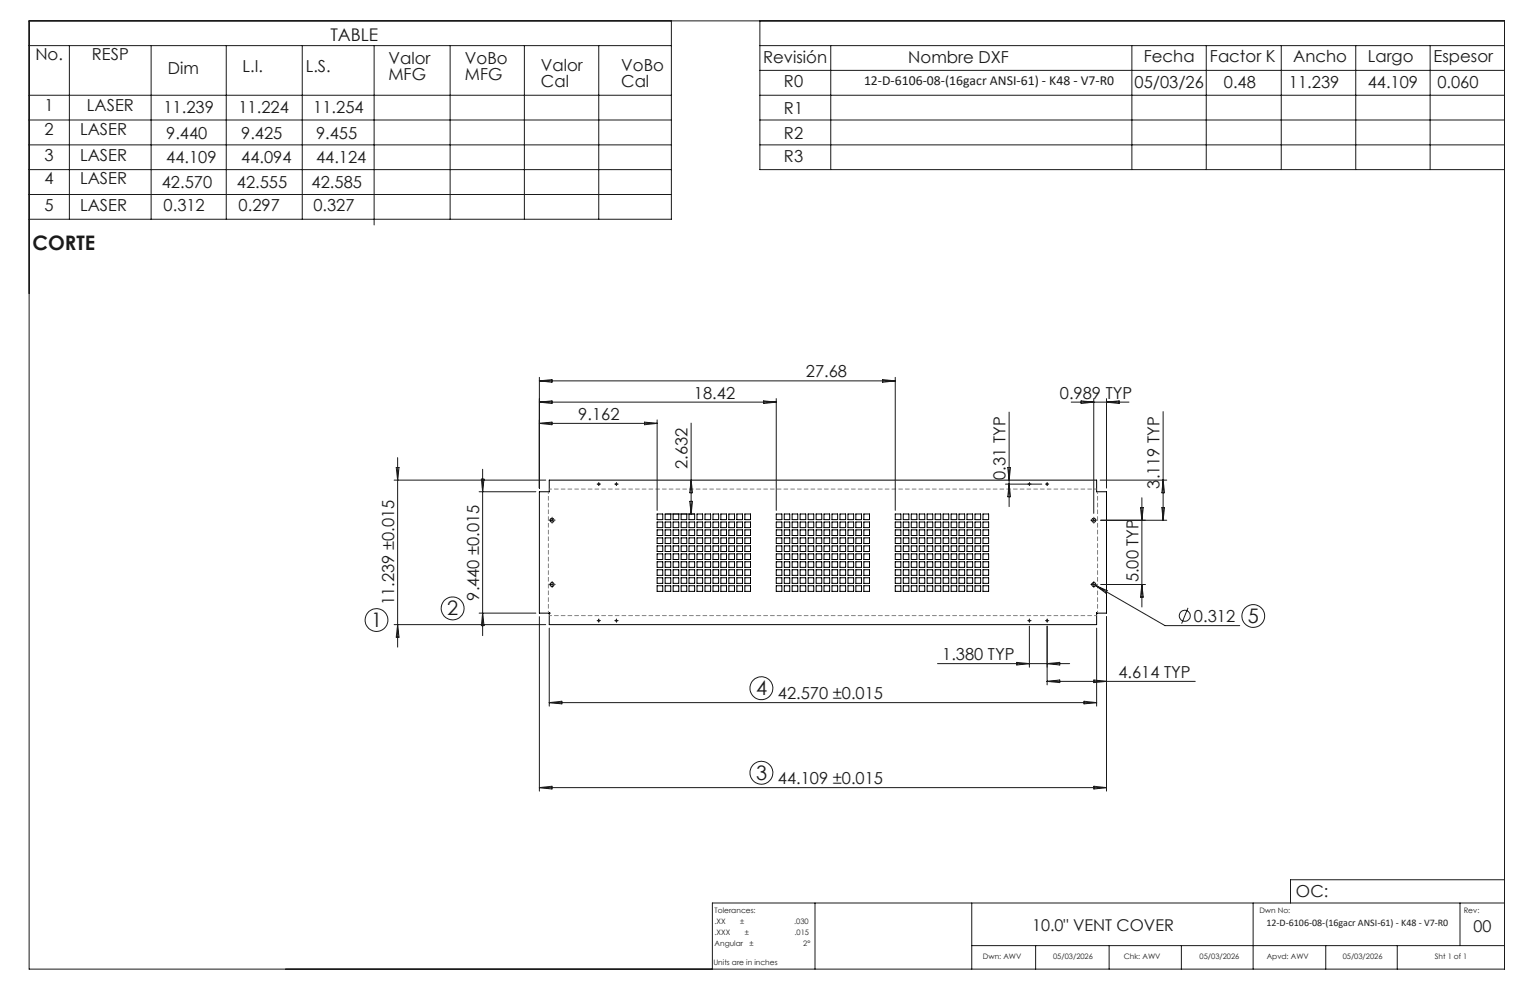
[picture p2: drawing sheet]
<svg xmlns="http://www.w3.org/2000/svg" width="432mm" height="279mm" viewBox="0 0 432 279" stroke-linecap="round" stroke-linejoin="round" font-family="sans-serif">
<g fill="none" stroke="#000" stroke-width=".28">
<path d="M309.5 138.7h.1M185.5 158.5h1.5v1.6h-1.5zM185.5 151.8h1.5v1.6h-1.5zM185.5 154.1h1.5v1.5h-1.5zM185.5 145.1h1.5v1.5h-1.5zM185.5 147.3h1.5v1.6h-1.5zM185.5 149.5h1.5v1.6h-1.5zM185.5 156.3h1.5v1.6h-1.5zM187.7 158.5h1.6v1.6h-1.6zM187.7 151.8h1.6v1.6h-1.6zM187.7 154.1h1.6v1.5h-1.6zM187.7 145.1h1.6v1.5h-1.6z"/>
<path d="M187.7 147.3h1.6v1.6h-1.6zM187.7 149.5h1.6v1.6h-1.6zM187.7 156.3h1.6v1.6h-1.6zM190 158.5h1.6v1.6h-1.6zM190 151.8h1.6v1.6h-1.6zM190 154.1h1.6v1.5h-1.6zM190 145.1h1.6v1.5h-1.6zM190 147.3h1.6v1.6h-1.6zM190 149.5h1.6v1.6h-1.6zM190 156.3h1.6v1.6h-1.6zM192.2 158.5h1.6v1.6h-1.6zM192.2 145.1h1.6v1.5h-1.6z"/>
<path d="M192.2 147.3h1.6v1.6h-1.6zM192.2 149.5h1.6v1.6h-1.6zM192.2 151.8h1.6v1.6h-1.6zM192.2 154.1h1.6v1.5h-1.6zM192.2 156.3h1.6v1.6h-1.6zM194.5 158.5h1.5v1.6h-1.5zM194.5 151.8h1.5v1.6h-1.5zM194.5 154.1h1.5v1.5h-1.5zM194.5 145.1h1.5v1.5h-1.5zM194.5 147.3h1.5v1.6h-1.5zM194.5 149.5h1.5v1.6h-1.5zM194.5 156.3h1.5v1.6h-1.5z"/>
<path d="M196.7 158.5h1.6v1.6h-1.6zM196.7 151.8h1.6v1.6h-1.6zM196.7 154.1h1.6v1.5h-1.6zM196.7 156.3h1.6v1.6h-1.6zM196.7 145.1h1.6v1.5h-1.6zM196.7 147.3h1.6v1.6h-1.6zM196.7 149.5h1.6v1.6h-1.6zM199 158.5h1.6v1.6h-1.6zM199 151.8h1.6v1.6h-1.6zM199 154.1h1.6v1.5h-1.6zM199 145.1h1.6v1.5h-1.6zM199 147.3h1.6v1.6h-1.6z"/>
<path d="M199 149.5h1.6v1.6h-1.6zM199 156.3h1.6v1.6h-1.6zM201.2 158.5h1.6v1.6h-1.6zM201.2 151.8h1.6v1.6h-1.6zM201.2 154.1h1.6v1.5h-1.6zM201.2 145.1h1.6v1.5h-1.6zM201.2 147.3h1.6v1.6h-1.6zM201.2 149.5h1.6v1.6h-1.6zM201.2 156.3h1.6v1.6h-1.6zM203.4 158.5h1.6v1.6h-1.6zM203.4 151.8h1.6v1.6h-1.6zM203.4 154.1h1.6v1.5h-1.6z"/>
<path d="M203.4 145.1h1.6v1.5h-1.6zM203.4 147.3h1.6v1.6h-1.6zM203.4 149.5h1.6v1.6h-1.6zM203.4 156.3h1.6v1.6h-1.6zM205.7 158.5h1.6v1.6h-1.6zM205.7 151.8h1.6v1.6h-1.6zM205.7 154.1h1.6v1.5h-1.6zM205.7 156.3h1.6v1.6h-1.6zM205.7 145.1h1.6v1.5h-1.6zM205.7 147.3h1.6v1.6h-1.6zM205.7 149.5h1.6v1.6h-1.6zM208 158.5h1.5v1.6h-1.5z"/>
<path d="M208 151.8h1.5v1.6h-1.5zM208 154.1h1.5v1.5h-1.5zM208 145.1h1.5v1.5h-1.5zM208 147.3h1.5v1.6h-1.5zM208 149.5h1.5v1.6h-1.5zM208 156.3h1.5v1.6h-1.5zM210.2 158.5h1.6v1.6h-1.6zM210.2 151.8h1.6v1.6h-1.6zM210.2 154.1h1.6v1.5h-1.6zM210.2 156.3h1.6v1.6h-1.6zM210.2 149.5h1.6v1.6h-1.6zM210.2 147.3h1.6v1.6h-1.6z"/>
<path d="M210.2 145.1h1.6v1.5h-1.6zM219.1 158.5h1.6v1.6h-1.6zM219.1 151.8h1.6v1.6h-1.6zM219.1 154.1h1.6v1.5h-1.6zM219.1 145.1h1.6v1.5h-1.6zM219.1 147.3h1.6v1.6h-1.6zM219.1 149.5h1.6v1.6h-1.6zM219.1 156.3h1.6v1.6h-1.6zM221.3 158.5h1.6v1.6h-1.6zM221.3 151.8h1.6v1.6h-1.6zM221.3 154.1h1.6v1.5h-1.6zM221.3 145.1h1.6v1.5h-1.6z"/>
<path d="M221.3 147.3h1.6v1.6h-1.6zM221.3 149.5h1.6v1.6h-1.6zM221.3 156.3h1.6v1.6h-1.6zM223.6 158.5h1.5v1.6h-1.5zM223.6 151.8h1.5v1.6h-1.5zM223.6 145.1h1.5v1.5h-1.5zM223.6 147.3h1.5v1.6h-1.5zM223.6 149.5h1.5v1.6h-1.5zM223.6 154.1h1.5v1.5h-1.5zM223.6 156.3h1.5v1.6h-1.5zM225.8 158.5h1.6v1.6h-1.6zM225.8 151.8h1.6v1.6h-1.6z"/>
<path d="M225.8 145.1h1.6v1.5h-1.6zM225.8 147.3h1.6v1.6h-1.6zM225.8 149.5h1.6v1.6h-1.6zM225.8 154.1h1.6v1.5h-1.6zM225.8 156.3h1.6v1.6h-1.6zM228.1 158.5h1.6v1.6h-1.6zM228.1 151.8h1.6v1.6h-1.6zM228.1 145.1h1.6v1.5h-1.6zM228.1 147.3h1.6v1.6h-1.6zM228.1 149.5h1.6v1.6h-1.6zM228.1 154.1h1.6v1.5h-1.6zM228.1 156.3h1.6v1.6h-1.6z"/>
<path d="M230.3 158.5h1.6v1.6h-1.6zM230.3 151.8h1.6v1.6h-1.6zM230.3 154.1h1.6v1.5h-1.6zM230.3 156.3h1.6v1.6h-1.6zM230.3 145.1h1.6v1.5h-1.6zM230.3 147.3h1.6v1.6h-1.6zM230.3 149.5h1.6v1.6h-1.6zM232.6 158.5h1.5v1.6h-1.5zM232.6 151.8h1.5v1.6h-1.5zM232.6 154.1h1.5v1.5h-1.5zM232.6 145.1h1.5v1.5h-1.5zM232.6 147.3h1.5v1.6h-1.5z"/>
<path d="M232.6 149.5h1.5v1.6h-1.5zM232.6 156.3h1.5v1.6h-1.5zM234.8 158.5h1.6v1.6h-1.6zM234.8 151.8h1.6v1.6h-1.6zM234.8 145.1h1.6v1.5h-1.6zM234.8 147.3h1.6v1.6h-1.6zM234.8 149.5h1.6v1.6h-1.6zM234.8 154.1h1.6v1.5h-1.6zM234.8 156.3h1.6v1.6h-1.6zM237.1 158.5h1.6v1.6h-1.6zM237.1 151.8h1.6v1.6h-1.6zM237.1 145.1h1.6v1.5h-1.6z"/>
<path d="M237.1 147.3h1.6v1.6h-1.6zM237.1 149.5h1.6v1.6h-1.6zM237.1 154.1h1.6v1.5h-1.6zM237.1 156.3h1.6v1.6h-1.6zM239.3 158.5h1.6v1.6h-1.6zM239.3 151.8h1.6v1.6h-1.6zM239.3 154.1h1.6v1.5h-1.6zM239.3 156.3h1.6v1.6h-1.6zM239.3 145.1h1.6v1.5h-1.6zM239.3 147.3h1.6v1.6h-1.6zM239.3 149.5h1.6v1.6h-1.6zM241.5 158.5h1.6v1.6h-1.6z"/>
<path d="M241.5 151.8h1.6v1.6h-1.6zM241.5 154.1h1.6v1.5h-1.6zM241.5 145.1h1.6v1.5h-1.6zM241.5 147.3h1.6v1.6h-1.6zM241.5 149.5h1.6v1.6h-1.6zM241.5 156.3h1.6v1.6h-1.6zM243.8 158.5h1.6v1.6h-1.6zM243.8 151.8h1.6v1.6h-1.6zM243.8 154.1h1.6v1.5h-1.6zM243.8 156.3h1.6v1.6h-1.6zM243.8 149.5h1.6v1.6h-1.6zM243.8 147.3h1.6v1.6h-1.6z"/>
<path d="M243.8 145.1h1.6v1.5h-1.6zM252.7 158.5h1.5v1.6h-1.5zM252.7 151.8h1.5v1.6h-1.5zM252.7 154.1h1.5v1.5h-1.5zM252.7 156.3h1.5v1.6h-1.5zM252.7 145.1h1.5v1.5h-1.5zM252.7 147.3h1.5v1.6h-1.5zM252.7 149.5h1.5v1.6h-1.5zM254.9 158.5h1.6v1.6h-1.6zM254.9 151.8h1.6v1.6h-1.6zM254.9 154.1h1.6v1.5h-1.6zM254.9 145.1h1.6v1.5h-1.6z"/>
<path d="M254.9 147.3h1.6v1.6h-1.6zM254.9 149.5h1.6v1.6h-1.6zM254.9 156.3h1.6v1.6h-1.6zM257.2 158.5h1.6v1.6h-1.6zM257.2 151.8h1.6v1.6h-1.6zM257.2 145.1h1.6v1.5h-1.6zM257.2 147.3h1.6v1.6h-1.6zM257.2 149.5h1.6v1.6h-1.6zM257.2 154.1h1.6v1.5h-1.6zM257.2 156.3h1.6v1.6h-1.6zM259.4 158.5h1.6v1.6h-1.6zM259.4 151.8h1.6v1.6h-1.6z"/>
<path d="M259.4 154.1h1.6v1.5h-1.6zM259.4 145.1h1.6v1.5h-1.6zM259.4 147.3h1.6v1.6h-1.6zM259.4 149.5h1.6v1.6h-1.6zM259.4 156.3h1.6v1.6h-1.6zM261.7 158.5h1.5v1.6h-1.5zM261.7 151.8h1.5v1.6h-1.5zM261.7 154.1h1.5v1.5h-1.5zM261.7 145.1h1.5v1.5h-1.5zM261.7 147.3h1.5v1.6h-1.5zM261.7 149.5h1.5v1.6h-1.5zM261.7 156.3h1.5v1.6h-1.5z"/>
<path d="M263.9 158.5h1.6v1.6h-1.6zM263.9 151.8h1.6v1.6h-1.6zM263.9 154.1h1.6v1.5h-1.6zM263.9 156.3h1.6v1.6h-1.6zM263.9 145.1h1.6v1.5h-1.6zM263.9 147.3h1.6v1.6h-1.6zM263.9 149.5h1.6v1.6h-1.6zM266.2 158.5h1.6v1.6h-1.6zM266.2 151.8h1.6v1.6h-1.6zM266.2 154.1h1.6v1.5h-1.6zM266.2 145.1h1.6v1.5h-1.6zM266.2 147.3h1.6v1.6h-1.6z"/>
<path d="M266.2 149.5h1.6v1.6h-1.6zM266.2 156.3h1.6v1.6h-1.6zM268.4 158.5h1.6v1.6h-1.6zM268.4 151.8h1.6v1.6h-1.6zM268.4 145.1h1.6v1.5h-1.6zM268.4 147.3h1.6v1.6h-1.6zM268.4 149.5h1.6v1.6h-1.6zM268.4 154.1h1.6v1.5h-1.6zM268.4 156.3h1.6v1.6h-1.6zM270.7 158.5h1.5v1.6h-1.5zM270.7 151.8h1.5v1.6h-1.5zM270.7 154.1h1.5v1.5h-1.5z"/>
<path d="M270.7 145.1h1.5v1.5h-1.5zM270.7 147.3h1.5v1.6h-1.5zM270.7 149.5h1.5v1.6h-1.5zM270.7 156.3h1.5v1.6h-1.5zM272.9 158.5h1.6v1.6h-1.6zM272.9 151.8h1.6v1.6h-1.6zM272.9 154.1h1.6v1.5h-1.6zM272.9 145.1h1.6v1.5h-1.6zM272.9 147.3h1.6v1.6h-1.6zM272.9 149.5h1.6v1.6h-1.6zM272.9 156.3h1.6v1.6h-1.6zM275.2 158.5h1.6v1.6h-1.6z"/>
<path d="M275.2 151.8h1.6v1.6h-1.6zM275.2 154.1h1.6v1.5h-1.6zM275.2 156.3h1.6v1.6h-1.6zM275.2 145.1h1.6v1.5h-1.6zM275.2 147.3h1.6v1.6h-1.6zM275.2 149.5h1.6v1.6h-1.6zM277.4 145.1h1.6v1.5h-1.6zM277.4 147.3h1.6v1.6h-1.6zM277.4 149.5h1.6v1.6h-1.6zM277.4 151.8h1.6v1.6h-1.6zM277.4 154.1h1.6v1.5h-1.6zM277.4 156.3h1.6v1.6h-1.6z"/>
<path d="M277.4 158.5h1.6v1.6h-1.6zM155 173v3.3h154.5v-3.3M155 173h.1M155 173h-2.8v-34.2h2.8v-3.3h154.5v3.3h2.8v34.2h-2.8M185.5 165.3h1.5v1.6h-1.5zM185.5 160.8h1.5v1.6h-1.5zM185.5 163.1h1.5v1.5h-1.5zM187.7 165.3h1.6v1.6h-1.6zM187.7 160.8h1.6v1.6h-1.6zM187.7 163.1h1.6v1.5h-1.6zM190 165.3h1.6v1.6h-1.6zM190 160.8h1.6v1.6h-1.6z"/>
<path d="M190 163.1h1.6v1.5h-1.6zM192.2 165.3h1.6v1.6h-1.6zM192.2 160.8h1.6v1.6h-1.6zM192.2 163.1h1.6v1.5h-1.6zM194.5 165.3h1.5v1.6h-1.5zM194.5 160.8h1.5v1.6h-1.5zM194.5 163.1h1.5v1.5h-1.5zM196.7 165.3h1.6v1.6h-1.6zM196.7 160.8h1.6v1.6h-1.6zM196.7 163.1h1.6v1.5h-1.6zM199 165.3h1.6v1.6h-1.6zM199 160.8h1.6v1.6h-1.6z"/>
<path d="M199 163.1h1.6v1.5h-1.6zM201.2 165.3h1.6v1.6h-1.6zM201.2 160.8h1.6v1.6h-1.6zM201.2 163.1h1.6v1.5h-1.6zM203.4 165.3h1.6v1.6h-1.6zM203.4 160.8h1.6v1.6h-1.6zM203.4 163.1h1.6v1.5h-1.6zM205.7 165.3h1.6v1.6h-1.6zM205.7 160.8h1.6v1.6h-1.6zM205.7 163.1h1.6v1.5h-1.6zM208 165.3h1.5v1.6h-1.5zM208 160.8h1.5v1.6h-1.5z"/>
<path d="M208 163.1h1.5v1.5h-1.5zM210.2 165.3h1.6v1.6h-1.6zM210.2 163.1h1.6v1.5h-1.6zM210.2 160.8h1.6v1.6h-1.6zM219.1 165.3h1.6v1.6h-1.6zM219.1 160.8h1.6v1.6h-1.6zM219.1 163.1h1.6v1.5h-1.6zM221.3 165.3h1.6v1.6h-1.6zM221.3 160.8h1.6v1.6h-1.6zM221.3 163.1h1.6v1.5h-1.6zM223.6 165.3h1.5v1.6h-1.5zM223.6 160.8h1.5v1.6h-1.5z"/>
<path d="M223.6 163.1h1.5v1.5h-1.5zM225.8 165.3h1.6v1.6h-1.6zM225.8 160.8h1.6v1.6h-1.6zM225.8 163.1h1.6v1.5h-1.6zM228.1 165.3h1.6v1.6h-1.6zM228.1 160.8h1.6v1.6h-1.6zM228.1 163.1h1.6v1.5h-1.6zM230.3 165.3h1.6v1.6h-1.6zM230.3 160.8h1.6v1.6h-1.6zM230.3 163.1h1.6v1.5h-1.6zM232.6 165.3h1.5v1.6h-1.5zM232.6 160.8h1.5v1.6h-1.5z"/>
<path d="M232.6 163.1h1.5v1.5h-1.5zM234.8 165.3h1.6v1.6h-1.6zM234.8 160.8h1.6v1.6h-1.6zM234.8 163.1h1.6v1.5h-1.6zM237.1 165.3h1.6v1.6h-1.6zM237.1 160.8h1.6v1.6h-1.6zM237.1 163.1h1.6v1.5h-1.6zM239.3 165.3h1.6v1.6h-1.6zM239.3 160.8h1.6v1.6h-1.6zM239.3 163.1h1.6v1.5h-1.6zM241.5 165.3h1.6v1.6h-1.6zM241.5 160.8h1.6v1.6h-1.6z"/>
<path d="M241.5 163.1h1.6v1.5h-1.6zM243.8 165.3h1.6v1.6h-1.6zM243.8 163.1h1.6v1.5h-1.6zM243.8 160.8h1.6v1.6h-1.6zM252.7 165.3h1.5v1.6h-1.5zM252.7 160.8h1.5v1.6h-1.5zM252.7 163.1h1.5v1.5h-1.5zM254.9 165.3h1.6v1.6h-1.6zM254.9 160.8h1.6v1.6h-1.6zM254.9 163.1h1.6v1.5h-1.6zM257.2 165.3h1.6v1.6h-1.6zM257.2 160.8h1.6v1.6h-1.6z"/>
<path d="M257.2 163.1h1.6v1.5h-1.6zM259.4 165.3h1.6v1.6h-1.6zM259.4 160.8h1.6v1.6h-1.6zM259.4 163.1h1.6v1.5h-1.6zM261.7 165.3h1.5v1.6h-1.5zM261.7 160.8h1.5v1.6h-1.5zM261.7 163.1h1.5v1.5h-1.5zM263.9 165.3h1.6v1.6h-1.6zM263.9 160.8h1.6v1.6h-1.6zM263.9 163.1h1.6v1.5h-1.6zM266.2 165.3h1.6v1.6h-1.6zM266.2 160.8h1.6v1.6h-1.6z"/>
<path d="M266.2 163.1h1.6v1.5h-1.6zM268.4 165.3h1.6v1.6h-1.6zM268.4 160.8h1.6v1.6h-1.6zM268.4 163.1h1.6v1.5h-1.6zM270.7 165.3h1.5v1.6h-1.5zM270.7 160.8h1.5v1.6h-1.5zM270.7 163.1h1.5v1.5h-1.5zM272.9 165.3h1.6v1.6h-1.6zM272.9 160.8h1.6v1.6h-1.6zM272.9 163.1h1.6v1.5h-1.6zM275.2 165.3h1.6v1.6h-1.6zM275.2 160.8h1.6v1.6h-1.6z"/>
<path d="M275.2 163.1h1.6v1.5h-1.6zM277.4 160.8h1.6v1.6h-1.6zM277.4 163.1h1.6v1.5h-1.6zM277.4 165.3h1.6v1.6h-1.6zM309.5 173h.1"/>
<circle cx="169" cy="136.6" r=".18"/>
<circle cx="174" cy="136.6" r=".18"/>
<circle cx="290.5" cy="136.6" r=".19"/>
<circle cx="295.5" cy="136.6" r=".19"/>
<circle cx="155.8" cy="146.8" r=".57"/>
<circle cx="308.7" cy="146.8" r=".57"/>
<circle cx="155.8" cy="165" r=".57"/>
<circle cx="169" cy="175.2" r=".18"/>
<circle cx="174" cy="175.2" r=".18"/>
<circle cx="290.5" cy="175.2" r=".19"/>
<circle cx="295.5" cy="175.2" r=".19"/>
<circle cx="308.7" cy="165" r=".57"/>
</g>
<g fill="none" stroke="#191924" stroke-width=".28">
<path d="M8.2 5.9h416.4v267.6h-416.4zM8.2 12.9h181.3M19.6 12.9v49M42.7 12.9v49M63.9 12.9v49M85.3 12.9v49M105.6 12.9v50.6M127 12.9v49M148 12.9v49M169 12.9v49M189.5 5.9v56h-181.3M214.5 12.9h210.1"/>
<path d="M214.5 5.9v42h210.1M214.5 19.9h210.1M234.5 12.9v35M319.4 12.9v35M340.4 12.9v35M361.6 12.9v35M382.6 12.9v35M403.6 12.9v35M8.2 26.9h181.3M8.2 33.9h181.3M214.5 26.9h210.1M214.5 33.9h210.1"/>
<path d="M8.2 40.9h181.3M8.2 47.9h181.3M8.2 54.9h181.3M214.5 40.9h210.1M152.2 106.5v31.3M152.2 107.5l3.6-.4v.8zM152.2 113.5l3.6-.4v.8zM152.2 119.5l3.6-.4v.8zM152.2 113.5h66.9M152.2 119.5h33.3M152.2 107.5h100.5M181.9 119.1l3.6 .4-3.6 .4z"/>
<path d="M185.5 118.5v25.5M195.1 119.4v25.7M215.5 113.1l3.6 .4-3.6 .4zM219.1 112.5v31.5M249.1 107.1l3.6 .4-3.6 .4zM252.7 106.5v37.5M284.8 116.3v26.7M302.3 113.5h16.3M305.1 113.1l3.6 .4-3.6 .4zM308.7 112.5v32.4M312.3 112.5v25.3M312.3 113.5l3.5-.4v.8z"/>
<path d="M328.3 116.2v30.6M111.2 135.5h42.8M111.8 131.9h.8l-.4 3.6zM112.2 129.2v53.4M135.2 138.8h16M135.9 135.2h.7l-.4 3.6zM136.2 132.4v47M168.6 136.6h.7M169 136.3v.7M173.6 136.6h.7M174 136.3v.7M195.1 135.5l.3 3.6h-.7z"/>
<path d="M283.8 136.6h10.2M284.4 131.9h.8l-.4 3.6zM284.8 136.6l.4 3.6h-.8zM290.5 136.3v.7M295.2 136.6h.7M295.5 136.3v.7M310.5 135.5h18.8M328.3 135.5l.3 3.6h-.7zM155.5 146.8h.7M155.8 146.5v.7M188.1 145.1h8M194.7 141.5h.7l-.3 3.6z"/>
<path d="M308.3 146.8h.7M308.7 146.5v.7M310.6 146.8h18.7M321.9 143.3h.8l-.4 3.5zM322.3 140.5v30.8M327.9 143.3h.7l-.3 3.5zM111.2 176.3h42.8M112.2 176.3l.4 3.5h-.8zM135.2 173h16M136.2 173l.4 3.6h-.7zM152.2 174v49.3M155 177.3v22"/>
<path d="M155.5 165h.7M155.8 164.6v.7M168.6 175.2h.7M169 174.8v.7M173.6 175.2h.7M174 174.8v.7M290.2 175.2h.7M290.5 174.8v.7M290.5 176.7v11.6M295.2 175.2h.7M295.5 174.8v.7M295.5 176.7v16.6"/>
<path d="M308.2 164.7l1 .5M308.3 165h.7M308.7 164.6v.7M309.2 165.2l19.6 11.4h21.1M309.2 165.2l3.3 1.5-.4 .7zM309.5 177.3v22M310.6 165h12.7M312.3 174v49.3M322.3 165l.4 3.5h-.8zM335.3 171.6l-1.8 4.4M155 198.3h154.5M155 198.3l3.6-.4v.7z"/>
<path d="M264.6 187.3h37.3M286.9 186.9l3.6 .4-3.6 .4zM295.5 187.3l3.6-.4v.8zM295.5 192.3l3.6-.4v.8zM295.5 192.3h41.8M305.9 197.9l3.6 .4-3.6 .3zM308.7 191.9l3.6 .4-3.6 .4zM152.2 222.3h160.1M152.2 222.3l3.6-.4v.8zM308.7 221.9l3.6 .4-3.6 .4zM230 254.8v18.7M274.2 254.8v18.7"/>
<path d="M353.7 254.8v18.7M412 254.8v12.1M424.6 254.8h-223.6v18.7M424.6 248.3h-60.4v6.5M274.2 266.9h150.4M292.3 266.9v6.6M313 266.9v6.6M333.4 266.9v6.6M374.2 266.9v6.6M394.3 266.9v6.6"/>
<circle cx="106.3" cy="175" r="3.2"/>
<circle cx="127.8" cy="171.7" r="3.2"/>
<circle cx="334.4" cy="173.8" r="1.56"/>
<circle cx="353.7" cy="173.9" r="3.2"/>
<circle cx="214.9" cy="194.3" r="3.2"/>
<circle cx="214.9" cy="218.1" r="3.2"/>
</g>
<g fill="none" stroke="#191924" stroke-width=".28" stroke-dasharray="15.2 1.3 1.3 1.3" stroke-linecap="butt">
<path d="M168.6 136.6h-.2M169 137v.1M169 136.3v-.2M169.3 136.6h.2M173.6 136.6h-.2M174 137v.1M174 136.3v-.2M174.3 136.6h.2M290.2 136.6h-.2M290.5 137v.1M290.5 136.3v-.2M290.9 136.6h.2"/>
<path d="M295.2 136.6h-.2M295.5 137v.1M295.5 136.3v-.2M295.9 136.6h.2M155.1 146.8h-.2M155.8 147.5v.2M155.8 146.1v-.2M156.5 146.8h.3M308 146.8h-.2M308.7 147.5v.2M308.7 146.1v-.2M309.4 146.8h.2"/>
<path d="M155.1 164.9h-.2M155.8 165.7v.2M155.8 164.2v-.2M156.5 164.9h.3M168.6 175.1h-.2M169 175.5v.2M169 174.8v-.2M169.3 175.1h.2M173.6 175.1h-.2M174 175.5v.2M174 174.8v-.2M174.3 175.1h.2"/>
<path d="M290.2 175.1h-.2M290.5 175.5v.2M290.5 174.8v-.2M290.9 175.1h.2M295.2 175.1h-.2M295.5 175.5v.2M295.5 174.8v-.2M295.9 175.1h.2M308 164.9h-.2M308.7 165.7v.2M308.7 164.2v-.2M309.4 164.9h.2"/>
</g>
<path d="M154.8 138.7v34.3M309.8 173v-34.3" fill="none" stroke="#808080" stroke-width=".28" stroke-dasharray="1.3 .6" stroke-dashoffset=".7" stroke-linecap="butt"/>
<path d="M309.5 138h-154.5M155 173.7h154.5" fill="none" stroke="#808080" stroke-width=".28" stroke-dasharray="1.3 .6" stroke-dashoffset=".6" stroke-linecap="butt"/>
<g font-size="5.6" fill="#191924">
<text x="9.2" y="70.6">CORTE</text>
<text x="126.2" y="173.6">2</text>
<text x="104.7" y="177">1</text>
<text x="352.2" y="175.8">5</text>
<text x="213.4" y="196.2">4</text>
<text x="213.4" y="220">3</text>
</g>
<text font-size="4.9" fill="#191924" x="93.3" y="11.4">TABLE</text>
<g font-size="4.7" fill="#191924">
<text x="10" y="17">No.</text>
<text x="26" y="17">RESP</text>
<text x="215.4" y="17.6">Revisión</text>
<text x="256.3" y="17.6">Nombre DXF</text>
<text x="322.8" y="17.5">Fecha</text>
<text x="341.5" y="17.5">Factor K</text>
<text x="365" y="17.5">Ancho</text>
<text x="386" y="17.5">Largo</text>
<text x="404.6" y="17.5">Espesor</text>
<text x="47.4" y="20.9">Dim</text>
<text x="68.4" y="20.4">L.I.</text>
<text x="86.3" y="20.4">L.S.</text>
<text x="109.6" y="18.1">Valor</text>
<text x="109.6" y="22.6">MFG</text>
<text x="131.2" y="18.1">VoBo</text>
<text x="131.2" y="22.6">MFG</text>
<text x="152.7" y="20">Valor</text>
<text x="175.3" y="20">VoBo</text>
<text x="152.7" y="24.5">Cal</text>
<text x="175.3" y="24.5">Cal</text>
<text x="221.3" y="24.6">R0</text>
<text x="320.2" y="24.7">05/03/26</text>
<text x="345.4" y="24.7">0.48</text>
<text x="363.8" y="24.7">11.239</text>
<text x="386" y="24.7">44.109</text>
<text x="405.7" y="24.7">0.060</text>
<text x="12.6" y="31.3">1</text>
<text x="24.5" y="31.3">LASER</text>
<text x="46.1" y="32">11.239</text>
<text x="67.3" y="32">11.224</text>
<text x="88.4" y="32">11.254</text>
<text x="221.3" y="32.1">R1</text>
<text x="12.6" y="38">2</text>
<text x="22.6" y="38">LASER</text>
<text x="46.9" y="39.2">9.440</text>
<text x="68.1" y="39.2">9.425</text>
<text x="89.2" y="39.2">9.455</text>
<text x="221.3" y="39.1">R2</text>
<text x="12.6" y="45.4">3</text>
<text x="22.6" y="45.4">LASER</text>
<text x="46.9" y="46.1">44.109</text>
<text x="68.1" y="46.1">44.094</text>
<text x="89.2" y="46.1">44.124</text>
<text x="221.3" y="45.8">R3</text>
<text x="12.6" y="51.9">4</text>
<text x="22.6" y="51.9">LASER</text>
<text x="45.7" y="53.2">42.570</text>
<text x="66.8" y="53.2">42.555</text>
<text x="88" y="53.2">42.585</text>
<text x="12.6" y="59.5">5</text>
<text x="22.6" y="59.5">LASER</text>
<text x="46.2" y="59.6">0.312</text>
<text x="67.3" y="59.6">0.297</text>
<text x="88.5" y="59.6">0.327</text>
<text x="227.4" y="106.5">27.68</text>
<text x="195.9" y="112.5">18.42</text>
<text x="299.1" y="112.5">0.989 TYP</text>
<text x="163.2" y="118.5">9.162</text>
<text x="194.1" y="132.3" transform="rotate(-90 194.1 132.3)">2.632</text>
<text x="283.8" y="135.4" transform="rotate(-90 283.8 135.4)">0.31 TYP</text>
<text x="327.3" y="137.9" transform="rotate(-90 327.3 137.9)">3.119 TYP</text>
<text x="321.3" y="164.3" transform="rotate(-90 321.3 164.3)">5.00 TYP</text>
<text x="111.2" y="170.8" transform="rotate(-90 111.2 170.8)">11.239 ±0.015</text>
<text x="135.2" y="169.5" transform="rotate(-90 135.2 169.5)">9.440 ±0.015</text>
<text x="337" y="175.5">0.312</text>
<text x="265.9" y="186.3">1.380 TYP</text>
<text x="315.6" y="191.3">4.614 TYP</text>
<text x="219.5" y="197.3">42.570 ±0.015</text>
<text x="219.5" y="221.3">44.109 ±0.015</text>
<text x="365.8" y="253.1">OC:</text>
</g>
<g font-size="4.6" fill="#191924">
<text x="291.3" y="262.7">10.0&quot; VENT COVER</text>
<text x="415.9" y="263">00</text>
</g>
<text font-size="3.9" fill="#191924" x="243.8" y="24">12-D-6106-08-(16gacr ANSI-61) - K48 - V7-R0</text>
<text font-size="2.8" fill="#191924" x="357.4" y="261.4">12-D-6106-08-(16gacr ANSI-61) - K48 - V7-R0</text>
<g font-size="2.1" fill="#191924">
<text x="201.7" y="257.6">Tolerances:</text>
<text x="355.4" y="257.8">Dwn No:</text>
<text x="413.1" y="257.8">Rev:</text>
<text x="201.7" y="260.7">.XX</text>
<text x="201.7" y="263.9">.XXX</text>
<text x="208.9" y="260.7">±</text>
<text x="210.2" y="263.9">±</text>
<text x="224.1" y="260.7">.030</text>
<text x="224.3" y="263.9">.015</text>
<text x="201.7" y="267">Angular</text>
<text x="211.5" y="267">±</text>
<text x="226.7" y="267">2°</text>
<text x="201.3" y="272.3">Units are in inches</text>
<text x="277.4" y="270.7">Dwn: AWV</text>
<text x="297.2" y="270.7">05/03/2026</text>
<text x="317.2" y="270.7">Chk: AWV</text>
<text x="338.6" y="270.7">05/03/2026</text>
<text x="357.5" y="270.7">Apvd: AWV</text>
<text x="378.9" y="270.7">05/03/2026</text>
<text x="404.9" y="270.7">Sht 1 of 1</text>
</g>
</svg>
